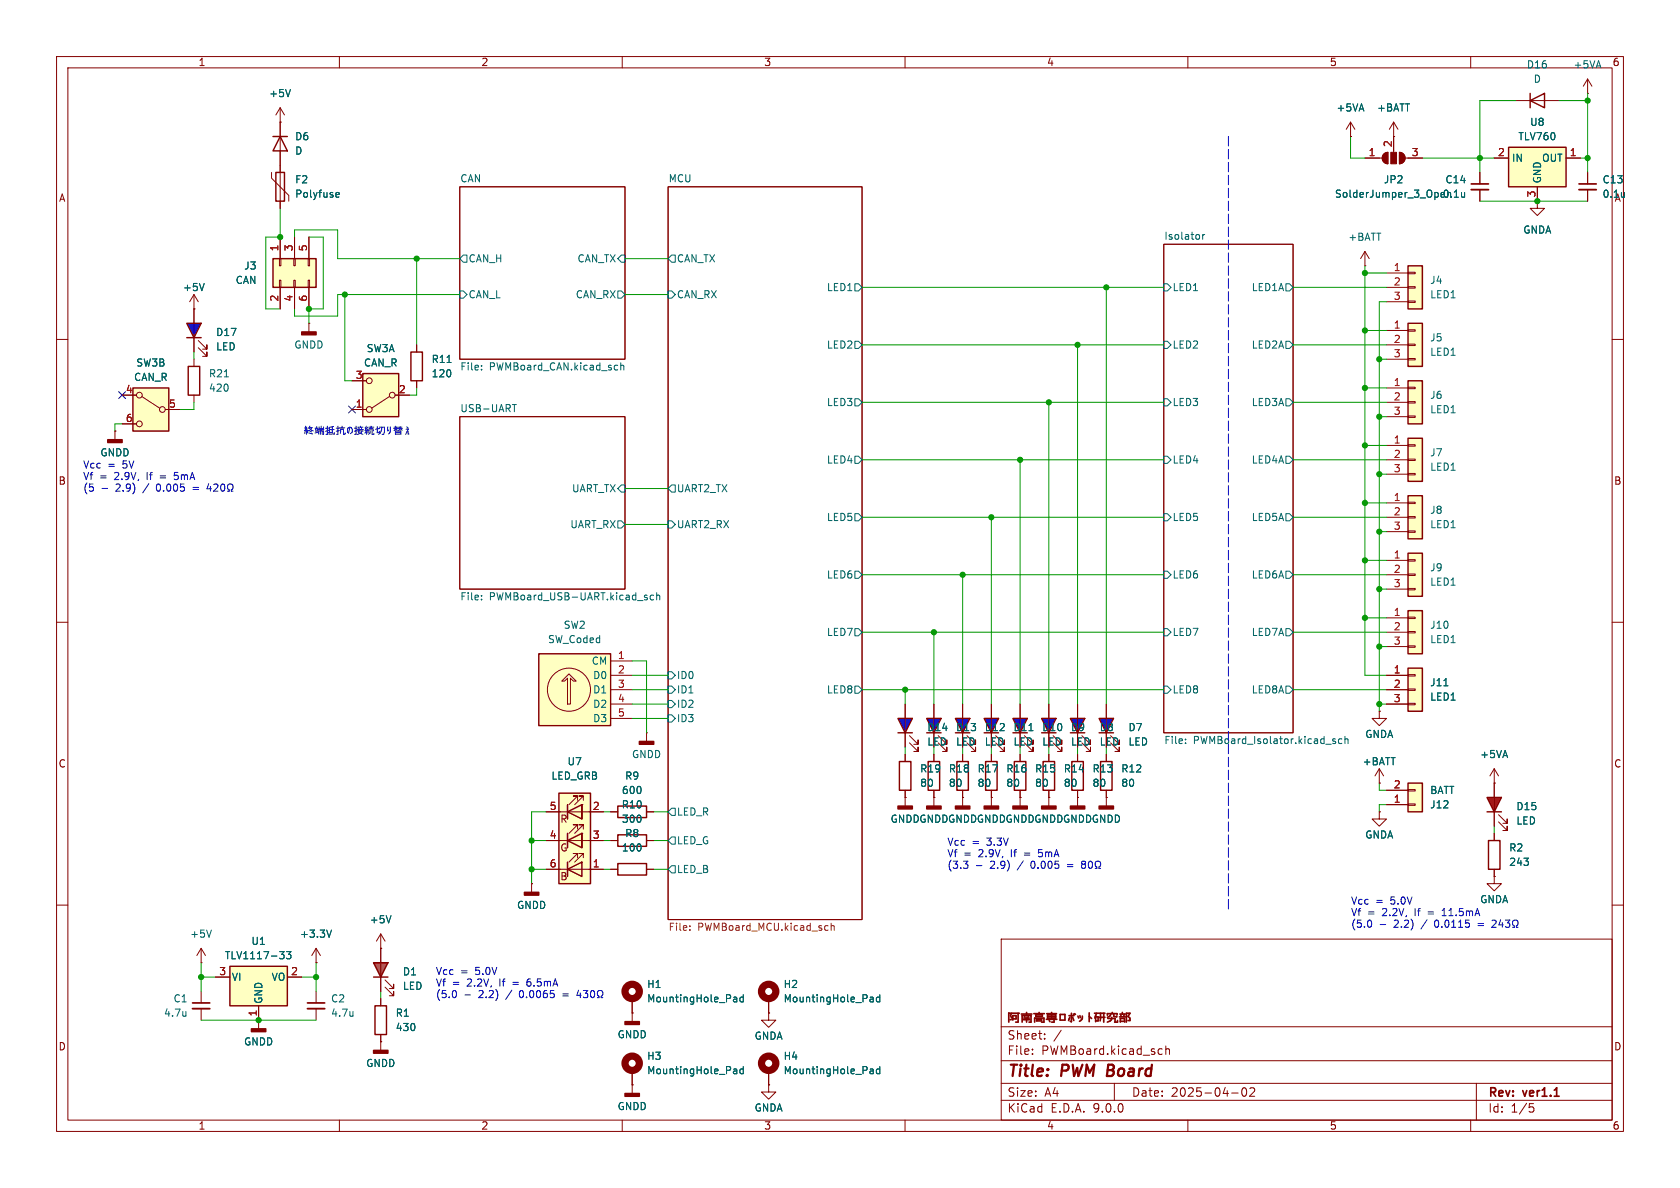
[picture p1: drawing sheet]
<svg xmlns="http://www.w3.org/2000/svg" width="297mm" height="210mm" viewBox="0 0 297 210" stroke-linecap="round" stroke-linejoin="round" font-family="sans-serif">
<g fill="none" stroke="#840000" stroke-width=".18">
<path d="M10 10h277v190h-277zM12 12h273v186h-273zM60 10v2M110 10v2M160 10v2M210 10v2M260 10v2M268 17.8h7.6M280.7 16.5h.1M280.7 14l-.8 1.2M280.7 14l.7 1.2M280.7 14v2.5"/>
<path d="M81.3 33h29.2v30.5h-29.2zM118.1 33h34.3v129.6h-34.3zM205.7 43.2h22.9v86.3h-22.9zM241.3 47h.1M241.3 44.5l-.8 1.2M241.3 44.5l.8 1.2M241.3 44.5v2.5M10 60h2M81.3 73.7h29.2v30.4h-29.2zM285 60h2M10 110h2M285 110h2"/>
<path d="M264.2 154.9v1.3h1.2l-1.2 1.3-1.3-1.3h1.3M264.2 154.9h.1M10 160h2M55.9 175.3v2M55.9 178.3v2M67.3 176.5v1.3M111.8 179.1h.1M111.8 176.5v4.1M135.9 176.5v2.6M177 166h108v32h-108zM285 160h2M60 198v2"/>
<path d="M67.3 184.2h.1M67.3 182.9v2.8M110 198v2M111.8 189.2v2.6M160 198v2M177 194.5h108M177 191.5h108M177 187.5h108M177 181.5h108M182.5 186.3v.1M182.5 185.5v.1M184.7 183.6v.1"/>
<path d="M184.7 182.8v.1M187.6 182.1l-1.3 2M197 191.5v3M205 185.4l.5 .1M205.5 186.3l-.5 .1M206.1 185.5l.2-.1 .4 .1v.9M206.1 184.9v1.5M210 198v2M217.7 193.2h1.2M219.7 192.4l.2-.1a.81 .81 0 0 1 .6 .6 .81 .81 0 0 1-.3 .8l-.2 .1a.81 .81 0 0 1-.3-1.4zM221 192.4l.5-.1 .2 .1 .1 .3-.9 1.1h.9M260 198v2"/>
<path d="M261 191.5v6.5M270.4 195.1h.7M270.5 195.7h.4l.3 .3-.2 .5-.5 .1"/>
</g>
<g fill="none" stroke="#840000" stroke-width=".3">
<path d="M54.4 177.3h3M178.3 179v1.7M178.3 179.1h.5l-.2 .4M178.7 179.6l.1 .4M179 179.1h1.2M180 179.1v1.6h-.4M180.6 179.3h1.8M181 180h1M181.1 179.7l.1 .1M181.5 179v.5M181.5 180v.7M181.8 179.7l-.1 .3"/>
<path d="M182.8 179.2h1.8M183.1 179.4h1.2v.3h-1.2zM183.7 179v.2M185.1 179.2h1.7M185.2 179.4h1.4v.6h-1.4zM185.2 179.7h1.4M185.9 179v1M186.3 180v.7h-.4M187.4 179.3h.9v1h-.9zM189 179.5h.8M189.1 179.8l-.2 .6M189.4 179.1v1.5l-.2-.1"/>
<path d="M189.6 179.8l.2 .6M189.8 179.3l.1 .1M190 179.2l.1 .1M190.6 179.6l.1 .4M190.9 179.5l.1 .4M191.3 179.6a.77 .77 0 0 1-.5 .9M192.6 179.7l.4 .3M192.6 179v1.6M193.5 179.1h.7M193.6 179.8h.5v.7h-.4M193.7 179.5v1.1M193.8 179.1l-.2 .9"/>
<path d="M194.3 179.8h1M194.3 179.1h1M194.6 179.1l-.1 1.4M195.1 179.1v1.6M196.4 179.2l-.3 .5-.3 .1M196.6 179.8l-.1 .5-.7 .4M196.6 179v.2M196.9 179.2v.5l.5 .1v-.2M197.5 179.4v-.2h-1.7v.3M197.9 179.8h1.1M198 179.3h.9M198.1 179.4l.1 .2"/>
<path d="M198.4 179v.3M198.8 179.3l-.2 .4M178.6 180.3h.2M179.1 180.1h.5v-.6h-.5v.8M180.7 180.7v-1.2h1.6v1.2h-.4M180.9 180.3h1.2M182.9 180.7v-.7h1.7v.7h-.5M183.3 180.2h.8v.3h-.8zM185 180.2h1.8M185.5 180.4l.1 .2M195.8 180h1.3v.7M197.6 180.4v.3h-.5"/>
<path d="M198.1 180.7v-.7h.7v.7M198.1 180.5h.7M199.4 180.4h.4l-.1-.5-.3-.2 .4-.6h-.7v1.6"/>
</g>
<g fill="none" stroke="#006464" stroke-width=".18">
<path d="M81.3 45.7l.6-.6h.6v1.3h-.6zM81.3 51.4h.6l.6 .7-.6 .6h-.6zM109.2 51.4h.7l.6 .7-.6 .6h-.7zM109.2 45.7l.7-.6h.6v1.3h-.6zM118.1 51.4h.6l.7 .7-.7 .6h-.6zM118.7 45.1h.7v1.3h-.7l-.6-.7zM151.1 50.2h.7l.6 .6-.6 .6h-.7zM205.7 50.2h.7l.6 .6-.6 .6h-.7zM212.6 41.5v.8M213 41.5l-.4 .2M227.3 50.2h.7l.6 .6-.6 .6h-.7zM85.1 65.3v.1"/>
<path d="M85.1 64.6v.1M90.6 71.5h.7M90.9 71.5v1.3M109.1 64.6h.1M109.2 65.3l-.1 .1M109.7 64.1v1.3M109.7 64.7l.2-.1h.3l.1 .8M151.1 60.3h.7l.6 .7-.6 .6h-.7zM151.1 70.5h.7l.6 .6-.6 .7h-.7zM205.7 60.3h.7l.6 .7-.6 .6h-.7zM205.7 70.5h.7l.6 .6-.6 .7h-.7zM227.3 60.3h.7l.6 .7-.6 .6h-.7z"/>
<path d="M227.3 70.5h.7l.6 .6-.6 .7h-.7zM109.2 92.1h.7l.6 .6-.6 .6h-.7zM109.2 86.4l.7-.7h.6v1.3h-.6zM118.1 92.1h.6l.7 .6-.7 .6h-.6zM118.7 85.7h.7v1.3h-.7l-.6-.6zM151.1 80.6h.7l.6 .7-.6 .6h-.7zM151.1 90.8h.7l.6 .6-.6 .7h-.7zM205.7 80.6h.7l.6 .7-.6 .6h-.7zM205.7 90.8h.7l.6 .6-.6 .7h-.7zM227.3 80.6h.7l.6 .7-.6 .6h-.7zM227.3 90.8h.7l.6 .6-.6 .7h-.7zM85.1 105.3v.1"/>
<path d="M85.1 105.9v.1M114.4 105.7v.3M115.5 105.3l-.3-.1-.3 .2 .2 .6h.4M116.1 105.3l.2-.1 .3 .1v.7M116.1 104.8v1.2M118.1 118.7h.6l.7 .7-.7 .6h-.6zM151.1 101h.7l.6 .6-.6 .6h-.7zM151.1 111.1h.7l.6 .7-.6 .6h-.7zM205.7 101h.7l.6 .6-.6 .6h-.7zM205.7 111.1h.7l.6 .7-.6 .6h-.7zM227.3 101h.7l.6 .6-.6 .6h-.7zM227.3 111.1h.7l.6 .7-.6 .6h-.7z"/>
<path d="M118.1 121.3h.6l.7 .6-.7 .7h-.6zM118.1 123.8h.6l.7 .7-.7 .6h-.6zM118.1 126.4h.6l.7 .6-.7 .6h-.6zM151.1 121.3h.7l.6 .6-.6 .7h-.7zM205.7 121.3h.7l.6 .6-.6 .7h-.7zM209.6 131.3v.1M209.6 130.7v.1M227.3 121.3h.7l.6 .6-.6 .7h-.7zM235.6 130.8l.5 .4-.1 .2h-.4M236.1 130.7l-.3-.1-.2 .2M237.2 130.7l-.3-.1-.3 .2 .1 .6h.5M237.8 130.7l.2-.1 .3 .1v.7"/>
<path d="M237.8 130.2v1.2M118.7 153h.7v1.3h-.7l-.6-.6zM118.7 148h.7v1.2h-.7l-.6-.6zM118.7 142.9h.7v1.2h-.7l-.6-.6zM62.4 178.8v.9M62.4 179.5l-.1 .1M129.8 176.3h.4l.1 .8M130.3 177l-.5 .1M130.3 176.6h-.5M131.4 175.8v1.3M131.4 176.3h-.4l-.2 .2 .1 .5h.5M154 176.3h.3l.1 .8"/>
<path d="M154.4 177l-.4 .1M154.4 176.6h-.4M155.5 176.3h-.3l-.3 .2 .2 .5h.4M155.5 175.8v1.3M129.8 189h.4l.1 .8M130.3 189.7l-.5 .1M130.3 189.3h-.5M131.4 189h-.4l-.2 .2 .1 .5h.5M131.4 188.5v1.3"/>
</g>
<path d="M122 164.3v.2M122 163.7v.1M146 163.6l.4 .1M146.4 164.4l-.4 .1M146.9 163.7l.2-.1 .3 .1 .1 .8M146.9 163.2v1.3" fill="none" stroke="#725600" stroke-width=".18"/>
<g fill="none" stroke="#840000" stroke-width="1.3">
<circle cx="111.8" cy="175.3" r="1.27"/>
<circle cx="135.9" cy="175.3" r="1.27"/>
<circle cx="111.8" cy="188" r="1.27"/>
</g>
<path d="M270.5 17.8l2.5-1.3v2.6zM270.5 16.5v2.6M66.3 177.8h2v5.1h-2z" fill="none" stroke="#840000" stroke-width=".25"/>
<g fill="#840000" stroke="#840000" stroke-width=".25">
<path d="M110.5 180.6h2.5v.5h-2.5z"/>
<path d="M66 185.7h2.6v.5h-2.6z"/>
</g>
<path d="M54.4 178.3h3" fill="none" stroke="#840000" stroke-width=".33"/>
<path d="M40.6 170.8h10.2v7h-10.2z" fill="#ffffc2"/>
<path d="M40.6 170.8h10.2v7h-10.2z" fill="none" stroke="#840000" stroke-width=".25"/>
<path d="M38.1 172.7h2.5M45.7 177.8v4.1M50.8 172.7h2.5M45.7 180.3h.1" fill="none" stroke="#840000" stroke-width=".18"/>
<path d="M49.4 168.2h.8l-.4 .5 .4 .1v.4l-.2 .3h-.4M50.6 168.2h.8l-.4 .5 .4 .1v.6l-.2 .1-.6-.1" fill="none" stroke="#006464" stroke-width=".18"/>
<path d="M44.4 181.9h2.6v.5h-2.6z" fill="#840000" stroke="#840000" stroke-width=".25"/>
<path d="M98.8 140.2h5.6v16h-5.6z" fill="#ffffc2"/>
<path d="M98.8 140.2h5.6v16h-5.6zM100.3 143.5l2.6-1.3v2.6zM100.3 148.6l2.6-1.3v2.6zM100.3 153.7l2.6-1.3v2.5zM100.3 142.2v2.6M100.3 147.3v2.6M100.3 152.4v2.5M109.2 147.6h5.1v2h-5.1z" fill="none" stroke="#840000" stroke-width=".25"/>
<g fill="none" stroke="#840000" stroke-width=".18">
<path d="M238.8 24.1h.1M238.8 21.6l-.8 1.3M238.8 21.6l.7 1.3M238.8 21.6v2.5M241.3 27.9h3M244.6 27.2l.8-.3v2.1a1.02 1.02 0 0 1-1-.7 1.02 1.02 0 0 1 .2-1.1zM246.4 24.1h.1M246.4 21.6l-.8 1.3M246.4 21.6l.7 1.3M246.4 21.6v5.3M247.4 26.9a1.02 1.02 0 0 1 1 1 1.02 1.02 0 0 1-1 1.1zM248.4 27.9h3.1"/>
<path d="M261.6 30.5v2M261.6 33.5v2.1M96.5 143.5h10.2M96.5 148.6h10.2M96.5 153.7h10.2M100.3 142.2v2.6M100.3 147.3v2.6M102.1 141.5v-.8h-.8h.8l-1.5 1.5M102.1 146.6v-.8h-.8h.8l-1.5 1.5M102.1 151.6v-.7h-.8h.8l-1.5 1.5M102.9 142.2h.1M102.9 142.2v2.6z"/>
<path d="M102.9 147.3h.1M102.9 147.3v2.6zM103.1 141.5v-.8h-.7h.7l-1.5 1.5M103.1 146.6v-.8h-.7h.7l-1.5 1.5M103.1 151.6v-.7h-.7h.7l-1.5 1.5M107.9 148.6h1.3M114.3 148.6h1.3"/>
</g>
<path d="M260.1 32.5h3" fill="none" stroke="#840000" stroke-width=".3"/>
<path d="M260.1 33.5h3" fill="none" stroke="#840000" stroke-width=".33"/>
<path d="M258.9 34v.9M258.9 34.7v.1" fill="none" stroke="#006464" stroke-width=".18"/>
<g fill="#840000" stroke="#840000" stroke-width=".18">
<path d="M244.6 27.2l.8-.3v2.1a1.02 1.02 0 0 1-1-.7 1.02 1.02 0 0 1 .2-1.1z"/>
<path d="M245.9 26.9h1v2.1h-1z"/>
<path d="M247.4 26.9a1.02 1.02 0 0 1 1 1 1.02 1.02 0 0 1-1 1.1z"/>
</g>
<path d="M248.9 67.3h2.6v7.6h-2.6z" fill="#ffffc2"/>
<path d="M248.9 67.3h2.6v7.6h-2.6z" fill="none" stroke="#840000" stroke-width=".25"/>
<path d="M271.8 35.6v1.2h1.2l-1.2 1.3-1.3-1.3h1.3M271.8 35.6h.1M245.1 68.6h3.8M245.1 71.1h3.8M245.1 73.7h3.8M248.9 68.5h1.3v.2h-1.3zM248.9 71h1.3v.2h-1.3zM248.9 73.5h1.3v.3h-1.3z" fill="none" stroke="#840000" stroke-width=".18"/>
<path d="M248.9 47h2.6v7.6h-2.6z" fill="#ffffc2"/>
<path d="M248.9 47h2.6v7.6h-2.6z" fill="none" stroke="#840000" stroke-width=".25"/>
<path d="M245.1 48.3h3.8M245.1 50.8h3.8M245.1 53.3h3.8M248.9 48.1h1.3v.3h-1.3zM248.9 50.7h1.3v.2h-1.3zM248.9 53.2h1.3v.3h-1.3z" fill="none" stroke="#840000" stroke-width=".18"/>
<path d="M248.9 57.2h2.6v7.6h-2.6z" fill="#ffffc2"/>
<path d="M248.9 57.2h2.6v7.6h-2.6z" fill="none" stroke="#840000" stroke-width=".25"/>
<path d="M245.1 58.4h3.8M248.9 58.3h1.3v.2h-1.3zM245.1 61h3.8M245.1 63.5h3.8M248.9 60.8h1.3v.3h-1.3zM248.9 63.4h1.3v.2h-1.3z" fill="none" stroke="#840000" stroke-width=".18"/>
<path d="M248.9 77.5h2.6v7.6h-2.6z" fill="#ffffc2"/>
<path d="M248.9 77.5h2.6v7.6h-2.6z" fill="none" stroke="#840000" stroke-width=".25"/>
<path d="M245.1 78.7h3.8M248.9 78.6h1.3v.3h-1.3zM245.1 81.3h3.8M245.1 83.8h3.8M248.9 81.2h1.3v.2h-1.3zM248.9 83.7h1.3v.2h-1.3z" fill="none" stroke="#840000" stroke-width=".18"/>
<path d="M266.7 26h10.2v7h-10.2z" fill="#ffffc2"/>
<path d="M266.7 26h10.2v7h-10.2zM109.2 142.5h5.1v2h-5.1zM109.2 152.7h5.1v2h-5.1z" fill="none" stroke="#840000" stroke-width=".25"/>
<path d="M264.2 27.9h2.5M271.8 33v2.6M276.9 27.9h2.5M280.7 30.5v2M280.7 33.5v2.1M114.3 129.5h.1M114.3 129.5v1.6M107.9 143.5h1.3M107.9 153.7h1.3M114.3 143.5h1.3M114.3 153.7h1.3" fill="none" stroke="#840000" stroke-width=".18"/>
<path d="M279.1 32.5h3.1" fill="none" stroke="#840000" stroke-width=".3"/>
<path d="M279.1 33.5h3.1" fill="none" stroke="#840000" stroke-width=".33"/>
<path d="M287.2 34v.9M287.2 34.8h-.1" fill="none" stroke="#006464" stroke-width=".18"/>
<path d="M113 131.1h2.6v.5h-2.6z" fill="#840000" stroke="#840000" stroke-width=".25"/>
<path d="M95.2 115.6h12.7v12.7h-12.7z" fill="#ffffc2"/>
<path d="M95.2 115.6h12.7v12.7h-12.7zM263.1 148.6h2.1v5.1h-2.1z" fill="none" stroke="#840000" stroke-width=".25"/>
<g fill="none" stroke="#840000" stroke-width=".18">
<path d="M107.9 116.8h3.9M107.9 119.4h3.9M99.3 120.4l1.3-1.3 1.3 1.3h-.6l-.5-.5v4.6h-.5v-4.6l-.5 .5zM107.9 121.9h3.9M107.9 124.5h3.9M107.9 127h3.9M264.2 147.3v1.3M264.2 153.7v1.2"/>
<circle cx="100.6" cy="121.9" r="3.8"/>
</g>
<path d="M262.9 141h2.5l-1.2 2.5z" fill="#f00"/>
<path d="M264.2 138.4v7.7M243.8 143.5v1.3h1.3l-1.3 1.3-1.2-1.3h1.2M243.8 143.5h.1M264.9 145.3l1.5 1.5v-.7v.7h-.7M264.9 144l1.5 1.5v-.7v.7h-.7" fill="none" stroke="#840000" stroke-width=".18"/>
<path d="M262.9 141h2.5l-1.2 2.5zM262.9 143.5h2.5" fill="none" stroke="#840000" stroke-width=".25"/>
<path d="M64.1 66h6.4v7.7h-6.4z" fill="#ffffc2"/>
<g fill="none" stroke="#840000" stroke-width=".18">
<path d="M62.2 72.4h2.6M62.2 67.3h2.6M68.8 70.1l-3.1 2M69.8 69.9h2.6M73.7 61v1.2M73.7 67.3v1.3M175.3 141h.1M175.3 141v1.5M180.3 141h.1M180.3 141v1.5M185.4 141h.1M185.4 141v1.5"/>
<path d="M190.5 141h.1M190.5 141v1.5"/>
<circle cx="65.3" cy="67.3" r=".51"/>
<circle cx="65.3" cy="72.4" r=".51"/>
<circle cx="69.3" cy="69.9" r=".51"/>
</g>
<path d="M64.1 66h6.4v7.7h-6.4zM72.6 62.2h2.1v5.1h-2.1z" fill="none" stroke="#840000" stroke-width=".25"/>
<path d="M79 64.1h.8" fill="none" stroke="#006464" stroke-width=".18"/>
<g fill="#840000" stroke="#840000" stroke-width=".25">
<path d="M179.1 142.5h2.5v.5h-2.5z"/>
<path d="M174 142.5h2.5v.5h-2.5z"/>
<path d="M184.1 142.5h2.6v.5h-2.6z"/>
<path d="M189.2 142.5h2.6v.5h-2.6z"/>
</g>
<path d="M48.3 45.7h7.6v5.1h-7.6z" fill="#ffffc2"/>
<path d="M48.3 24.1h2.5M48.8 30.5h1.5v5.1h-1.5zM49.5 24.1l1.3 2.6h-2.5zM48.3 45.7h7.6v5.1h-7.6z" fill="none" stroke="#840000" stroke-width=".25"/>
<g fill="none" stroke="#840000" stroke-width=".18">
<path d="M49.5 19.1v17.7M49.5 19.1l-.7 1.2M49.5 19.1l.8 1.2M48 30.5v1l3.1 3v1.1M49.5 21.6h.1M34.3 54.6h.1M34.3 52.1l-.8 1.2M34.3 52.1l.8 1.2M34.3 52.1v2.5M49.4 45.7h.3v1.3h-.3zM49.4 49.5h.3v1.3h-.3zM49.5 41.9v3.8"/>
<path d="M49.5 50.8v3.8M51.9 45.7h.3v1.3h-.3zM51.9 49.5h.3v1.3h-.3zM52.1 41.9v3.8M52.1 50.8v3.8M54.5 45.7h.2v1.3h-.2zM54.5 49.5h.2v1.3h-.2zM54.6 57.2h.1M54.6 41.9v3.8M54.6 50.8v3.8M54.6 57.2v1.5"/>
</g>
<path d="M53.3 58.7h2.6v.5h-2.6z" fill="#840000" stroke="#840000" stroke-width=".25"/>
<path d="M51.3 15.8l-.4 1.3M59.4 34.7l.2 .2 .3-.1M59.4 34.2l.2-.2h.2l.2 .2v.1l-.6 .1M36.1 50.1l-.4 1.3" fill="none" stroke="#006464" stroke-width=".18"/>
<path d="M33 57.2h2.6l-1.3 2.5z" fill="#00f"/>
<path d="M34.3 54.6v7.6M35.1 61.5l1.5 1.5v-.8v.8h-.8M35.1 60.2l1.5 1.5v-.7v.7h-.8" fill="none" stroke="#840000" stroke-width=".18"/>
<path d="M33 57.2h2.6l-1.3 2.5zM33 59.7h2.6" fill="none" stroke="#840000" stroke-width=".25"/>
<path d="M248.9 118.1h2.6v7.6h-2.6z" fill="#ffffc2"/>
<path d="M248.9 118.1h2.6v7.6h-2.6z" fill="none" stroke="#840000" stroke-width=".25"/>
<path d="M245.1 119.4h3.8M248.9 119.3h1.3v.2h-1.3zM245.1 121.9h3.8M245.1 124.5h3.8M248.9 121.8h1.3v.2h-1.3zM248.9 124.3h1.3v.3h-1.3z" fill="none" stroke="#840000" stroke-width=".18"/>
<path d="M255.3 121.2h.7" fill="none" stroke="#006464" stroke-width=".18"/>
<path d="M248.9 108h2.6v7.6h-2.6z" fill="#ffffc2"/>
<path d="M33.3 64.8h2v5.1h-2zM248.9 108h2.6v7.6h-2.6z" fill="none" stroke="#840000" stroke-width=".25"/>
<path d="M34.3 63.5v1.3M34.3 69.9v1.2M245.1 109.2h3.8M245.1 111.8h3.8M245.1 114.3h3.8M248.9 109.1h1.3v.2h-1.3zM248.9 111.6h1.3v.3h-1.3zM248.9 114.2h1.3v.2h-1.3z" fill="none" stroke="#840000" stroke-width=".18"/>
<path d="M39.7 66.6h.7" fill="none" stroke="#006464" stroke-width=".18"/>
<path d="M23.5 68.6h6.3v7.6h-6.3z" fill="#ffffc2"/>
<g fill="none" stroke="#840000" stroke-width=".18">
<path d="M20.3 76.2h.1M20.3 76.2v1.5M21.6 69.9h2.5M21.6 74.9h2.5M25.1 70.1l3.1 2M29.2 72.4h2.5"/>
<circle cx="24.6" cy="69.9" r=".51"/>
<circle cx="24.6" cy="74.9" r=".51"/>
<circle cx="28.7" cy="72.4" r=".51"/>
</g>
<path d="M23.5 68.6h6.3v7.6h-6.3z" fill="none" stroke="#840000" stroke-width=".25"/>
<path d="M19 77.7h2.6v.5h-2.6z" fill="#840000" stroke="#840000" stroke-width=".25"/>
<path d="M179.1 127h2.5l-1.3 2.5z" fill="#00f"/>
<path d="M180.3 124.5v7.6M181.1 131.3l1.5 1.5v-.7v.7h-.7M181.1 130l1.5 1.6v-.8v.8h-.7" fill="none" stroke="#840000" stroke-width=".18"/>
<path d="M179.1 127h2.5l-1.3 2.5z" fill="none" stroke="#840000" stroke-width=".25"/>
<path d="M184.1 127h2.6l-1.3 2.5z" fill="#00f"/>
<path d="M185.4 124.5v7.6M186.2 131.3l1.5 1.5v-.7v.7h-.8M186.2 130l1.5 1.6v-.8v.8h-.8M243.8 138.4h.1M243.8 135.9l-.7 1.3M243.8 135.9l.8 1.3M243.8 135.9v2.5" fill="none" stroke="#840000" stroke-width=".18"/>
<path d="M184.1 127h2.6l-1.3 2.5z" fill="none" stroke="#840000" stroke-width=".25"/>
<path d="M174 127h2.5l-1.2 2.5z" fill="#00f"/>
<path d="M175.3 124.5v7.6M176 131.3l1.5 1.5v-.7v.7h-.7M176 130l1.5 1.6v-.8v.8h-.7M243.8 125.7v1.3h1.3l-1.3 1.3-1.2-1.3h1.2M243.8 125.7h.1" fill="none" stroke="#840000" stroke-width=".18"/>
<path d="M174 127h2.5l-1.2 2.5z" fill="none" stroke="#840000" stroke-width=".25"/>
<path d="M181.9 129.2h.7" fill="none" stroke="#006464" stroke-width=".18"/>
<path d="M168.9 127h2.5l-1.2 2.5z" fill="#00f"/>
<path d="M170.2 124.5v7.6M170.9 131.3l1.6 1.5v-.7v.7h-.8M170.9 130l1.6 1.6v-.8v.8h-.8M170.2 141h.1M170.2 141v1.5" fill="none" stroke="#840000" stroke-width=".18"/>
<path d="M168.9 127h2.5l-1.2 2.5z" fill="none" stroke="#840000" stroke-width=".25"/>
<path d="M168.9 142.5h2.5v.5h-2.5z" fill="#840000" stroke="#840000" stroke-width=".25"/>
<path d="M248.9 97.8h2.6v7.6h-2.6z" fill="#ffffc2"/>
<path d="M248.9 97.8h2.6v7.6h-2.6z" fill="none" stroke="#840000" stroke-width=".25"/>
<path d="M245.1 99.1h3.8M248.9 98.9h1.3v.3h-1.3zM245.1 101.6h3.8M245.1 104.1h3.8M248.9 101.5h1.3v.2h-1.3zM248.9 104h1.3v.3h-1.3z" fill="none" stroke="#840000" stroke-width=".18"/>
<path d="M248.9 87.6h2.6v7.7h-2.6z" fill="#ffffc2"/>
<path d="M248.9 87.6h2.6v7.7h-2.6zM159 134.6h2v5.1h-2zM164.1 134.6h2v5.1h-2z" fill="none" stroke="#840000" stroke-width=".25"/>
<g fill="none" stroke="#840000" stroke-width=".18">
<path d="M245.1 88.9h3.8M245.1 91.4h3.8M245.1 94h3.8M248.9 88.8h1.3v.2h-1.3zM248.9 91.3h1.3v.3h-1.3zM248.9 93.9h1.3v.2h-1.3zM160 133.4v1.2M160 139.7v1.3M165.1 133.4v1.2M165.1 139.7v2.8M264.2 138.4h.1M264.2 135.9l-.8 1.3"/>
<path d="M264.2 135.9l.7 1.3M264.2 135.9v2.5M165.1 141h.1"/>
</g>
<path d="M163.8 142.5h2.6v.5h-2.6z" fill="#840000" stroke="#840000" stroke-width=".25"/>
<path d="M248.9 138.4h2.6v5.1h-2.6z" fill="#ffffc2"/>
<path d="M248.9 138.4h2.6v5.1h-2.6z" fill="none" stroke="#840000" stroke-width=".25"/>
<path d="M245.1 139.7h3.8M248.9 139.6h1.3v.2h-1.3zM160 141h.1M160 141v1.5M245.1 142.2h3.8M248.9 142.1h1.3v.3h-1.3z" fill="none" stroke="#840000" stroke-width=".18"/>
<path d="M158.7 142.5h2.6v.5h-2.6z" fill="#840000" stroke="#840000" stroke-width=".25"/>
<path d="M163.8 127h2.6l-1.3 2.5z" fill="#00f"/>
<path d="M165.1 124.5v7.6M165.9 131.3l1.5 1.5v-.7v.7h-.8M165.9 130l1.5 1.6v-.8v.8h-.8" fill="none" stroke="#840000" stroke-width=".18"/>
<path d="M163.8 127h2.6l-1.3 2.5z" fill="none" stroke="#840000" stroke-width=".25"/>
<path d="M158.7 127h2.6l-1.3 2.5z" fill="#00f"/>
<g fill="none" stroke="#840000" stroke-width=".18">
<path d="M160 124.5v7.6M160.8 131.3l1.5 1.5v-.7v.7h-.8M160.8 130l1.5 1.6v-.8v.8h-.8M170.2 133.4v1.2M170.2 139.7v1.3M175.3 133.4v1.2M175.3 139.7v1.3M180.3 133.4v1.2M180.3 139.7v1.3M185.4 133.4v1.2M185.4 139.7v1.3M94 156.2h.1"/>
<path d="M94 156.2v1.5M35.6 170.2h.1M35.6 167.6v2.6M35.6 175.3v2M35.6 178.3v2M35.6 167.6l-.8 1.3M35.6 167.6l.7 1.3"/>
</g>
<path d="M158.7 127h2.6l-1.3 2.5zM158.7 129.5h2.6M169.2 134.6h2v5.1h-2zM174.2 134.6h2.1v5.1h-2.1zM179.3 134.6h2.1v5.1h-2.1zM184.4 134.6h2v5.1h-2z" fill="none" stroke="#840000" stroke-width=".25"/>
<path d="M92.7 157.7h2.5v.5h-2.5z" fill="#840000" stroke="#840000" stroke-width=".25"/>
<path d="M34 177.3h3.1" fill="none" stroke="#840000" stroke-width=".3"/>
<path d="M34 178.3h3.1" fill="none" stroke="#840000" stroke-width=".33"/>
<path d="M32.9 178.8v.8M32.9 179.5l-.1 .1M37.4 164.4l-.4 1.3" fill="none" stroke="#006464" stroke-width=".18"/>
<path d="M66 170.2h2.6l-1.3 2.5z" fill="#ee7800"/>
<g fill="none" stroke="#840000" stroke-width=".18">
<path d="M55.9 170.2h.1M55.9 167.6l-.8 1.3M55.9 167.6l.7 1.3M55.9 167.6v2.6M67.3 167.6h.1M67.3 165.1v10.2M67.3 165.1l-.8 1.3M67.3 165.1l.8 1.3M68.1 174.5l1.5 1.5v-.7v.7h-.8M68.1 173.2l1.5 1.6v-.8v.8h-.8M135.9 179.1v1.2h1.3l-1.3 1.3-1.3-1.3h1.3M135.9 179.1h.1"/>
<path d="M135.9 189.2v2.6"/>
</g>
<path d="M66 170.2h2.6l-1.3 2.5zM66 172.7h2.6" fill="none" stroke="#840000" stroke-width=".25"/>
<path d="M58.6 164.4l-.4 1.3M69.1 161.9l-.4 1.2M154 189h.3l.1 .8M154.4 189.7l-.4 .1M154.4 189.3h-.4M155.5 189h-.3l-.3 .2 .2 .5h.4M155.5 188.5v1.3" fill="none" stroke="#006464" stroke-width=".18"/>
<circle cx="135.9" cy="188" r="1.27" fill="none" stroke="#840000" stroke-width="1.3"/>
<path d="M189.2 127h2.6l-1.3 2.5z" fill="#00f"/>
<path d="M190.5 124.5v7.6M191.3 131.3l1.5 1.5v-.7v.7h-.8M191.3 130l1.5 1.6v-.8v.8h-.8" fill="none" stroke="#840000" stroke-width=".18"/>
<path d="M189.2 127h2.6l-1.3 2.5z" fill="none" stroke="#840000" stroke-width=".25"/>
<path d="M194.3 127h2.5l-1.2 2.5z" fill="#00f"/>
<g fill="none" stroke="#840000" stroke-width=".18">
<path d="M49.5 21.6h.1M49.5 21.6v2.5M49.5 26.7v3.8M49.5 35.6v1.2M238.8 24.1h.1M241.3 27.9h2.5M246.4 24.1h.1M246.4 24.1v2.6M248.9 27.9h2.6M261.6 30.5v2M261.6 33.5v2.1M264.2 27.9h2.5"/>
<path d="M271.8 35.6h.1M271.8 33v2.6M276.9 27.9h2.5M280.7 30.5v2M280.7 33.5v2.1M34.3 54.6h.1M34.3 54.6v2.6M34.3 59.7v2.5M49.5 41.9v3.8M49.5 50.8v3.8M52.1 41.9v3.8M52.1 50.8v3.8"/>
<path d="M54.6 41.9v3.8M54.6 50.8v3.8M20.3 76.2h.1M21.6 69.9h2.5M21.6 74.9h2.5M29.2 72.4h2.5M62.2 72.4h2.6M62.2 67.3h2.6M69.8 69.9h2.6M73.7 61v1.2M73.7 67.3v1.3M245.1 119.4h3.8"/>
<path d="M160 124.5v2.5M160 129.5v2.6M160 133.4v1.2M160 139.7v1.3M165.1 124.5v2.5M165.1 129.5v2.6M165.1 133.4v1.2M165.1 139.7v1.3M170.2 124.5v2.5M170.2 129.5v2.6M170.2 133.4v1.2M170.2 139.7v1.3"/>
<path d="M175.3 124.5v2.5M175.3 129.5v2.6M175.3 133.4v1.2M175.3 139.7v1.3M180.3 124.5v2.5M180.3 129.5v2.6M180.3 133.4v1.2M180.3 139.7v1.3M185.4 124.5v2.5M185.4 129.5v2.6M185.4 133.4v1.2M185.4 139.7v1.3"/>
<path d="M190.5 124.5v2.5M190.5 129.5v2.6M190.5 133.4v1.2M190.5 139.7v1.3M195.6 124.5v7.6M195.6 133.4v1.2M195.6 139.7v2.8M196.3 131.3l1.6 1.5v-.7v.7h-.8M196.3 130l1.6 1.6v-.8v.8h-.8M243.8 138.4h.1M243.8 125.7h.1M245.1 121.9h3.8"/>
<path d="M245.1 124.5h3.8M245.1 139.7h3.8M264.2 138.4h.1M264.2 138.4v2.6M94 156.2h.1M96.5 143.5h2.6M96.5 148.6h2.6M96.5 153.7h2.6M104.1 143.5h2.6M104.1 148.6h2.6M104.1 153.7h2.6M107.9 143.5h1.3"/>
<path d="M107.9 148.6h1.3M107.9 153.7h1.3M114.3 143.5h1.3M114.3 148.6h1.3M114.3 153.7h1.3M160 141h.1M165.1 141h.1M170.2 141h.1M175.3 141h.1M180.3 141h.1M185.4 141h.1M190.5 141h.1"/>
<path d="M195.6 141h.1M243.8 143.5h.1M245.1 142.2h3.8M264.2 154.9h.1M264.2 143.5v2.6M264.2 147.3v1.3M264.2 153.7v1.2M38.1 172.7h2.5M45.7 177.8v2.5M50.8 172.7h2.5M55.9 170.2h.1M67.3 167.6h.1"/>
<path d="M67.3 167.6v2.6M67.3 172.7v2.6M67.3 176.5v1.3M111.8 179.1h.1M111.8 176.5v2.6M135.9 179.1h.1M135.9 176.5v2.6M45.7 180.3h.1M67.3 184.2h.1M67.3 182.9v1.3M111.8 191.8h.1M111.8 189.2v4.1"/>
<path d="M135.9 191.8v1.2h1.3l-1.3 1.3-1.3-1.3h1.3M135.9 191.8h.1M135.9 189.2v2.6"/>
</g>
<path d="M189.5 134.6h2v5.1h-2zM194.3 127h2.5l-1.2 2.5zM194.6 134.6h2v5.1h-2z" fill="none" stroke="#840000" stroke-width=".25"/>
<g fill="#840000" stroke="#840000" stroke-width=".25">
<path d="M194.3 142.5h2.5v.5h-2.5z"/>
<path d="M110.5 193.3h2.5v.5h-2.5z"/>
</g>
<path d="M217.2 24.1v137.2" fill="none" stroke="#0000c2" stroke-width=".18" stroke-dasharray="1.7 .6"/>
<g fill="none" stroke="#009600" stroke-width=".18">
<path d="M268 17.8h-6.4v12.7M275.6 17.8h5.1M280.7 16.5v14M49.5 36.8v5.1h-2.5v12.7h2.5M238.8 24.1v3.8h2.5M251.5 27.9h12.7M261.6 35.6h19.1M279.4 27.9h1.3M52.1 41.9v-1.3h7.6v5.1h21.6M54.6 41.9h2.5v12.7h-2.5v2.6M61 52.1v15.2h1.2M73.7 45.7v15.3"/>
<path d="M81.3 52.1h-21.6v3.8h-7.6v-1.3M110.5 52.1h7.6M110.5 45.7h7.6M152.4 50.8h53.3M195.6 50.8v73.7M228.6 50.8h16.5M241.3 48.3h3.8M241.3 47v72.4h3.8M241.3 58.4h3.8M245.1 53.3h-1.3v72.4M21.6 74.9h-1.3v1.3M34.3 62.2v1.3"/>
<path d="M34.3 71.1v1.3h-2.6M73.7 68.6v1.3h-1.3M152.4 71.1h53.3M152.4 61h53.3M185.4 71.1v53.4M190.5 61v63.5M228.6 71.1h16.5M228.6 61h16.5M241.3 78.7h3.8M241.3 68.6h3.8M243.8 63.5h1.3M243.8 73.7h1.3"/>
<path d="M110.5 92.7h7.6M110.5 86.4h7.6M152.4 91.4h53.3M152.4 81.3h53.3M175.3 91.4v33.1M180.3 81.3v43.2M228.6 91.4h16.5M228.6 81.3h16.5M241.3 99.1h3.8M241.3 88.9h3.8M243.8 94h1.3M243.8 83.8h1.3"/>
<path d="M111.8 119.4h6.3M111.8 116.8h2.5v12.7M152.4 111.8h53.3M152.4 101.6h53.3M165.1 111.8v12.7M170.2 101.6v22.9M228.6 111.8h16.5M228.6 101.6h16.5M241.3 109.2h3.8M243.8 104.1h1.3M243.8 114.3h1.3M111.8 124.5h6.3"/>
<path d="M111.8 121.9h6.3M111.8 127h6.3M152.4 121.9h53.3M160 121.9v2.6M160 132.1v1.3M165.1 132.1v1.3M170.2 132.1v1.3M175.3 132.1v1.3M180.3 132.1v1.3M185.4 132.1v1.3M190.5 132.1v1.3M195.6 132.1v1.3"/>
<path d="M228.6 121.9h16.5M243.8 138.4v1.3h1.3M243.8 124.5h1.3M94 148.6h2.5M94 153.7h2.5M96.5 143.5h-2.5v12.7M106.7 143.5h1.2M106.7 148.6h1.2M106.7 153.7h1.2M115.6 143.5h2.5M115.6 148.6h2.5M115.6 153.7h2.5"/>
<path d="M245.1 142.2h-1.3v1.3M264.2 146.1v1.2M35.6 172.7h2.5M35.6 170.2v5.1M53.3 172.7h2.6M55.9 170.2v5.1M67.3 175.3v1.2M35.6 180.3h20.3"/>
</g>
<path d="M21 69.2l1.2 1.3M22.2 69.2l-1.2 1.3M61.6 71.8l1.2 1.2M62.8 71.8l-1.2 1.2" fill="none" stroke="#000084" stroke-width=".18"/>
<g fill="none" stroke="#0000c2" stroke-width=".18">
<path d="M53.8 76.1h.6M53.9 75.6l.2 .3M53.9 76.2v.5M54.1 75.3l-.2 .4M54.1 75.9l-.2 .2M54.2 76.1v.7M54.2 75.5l-.1 .4M54.2 75.9l.2 .3M54.3 76.2l.1 .3M54.6 76.5l.7 .2M54.7 75.6h.5M54.7 75.6l-.3 .2"/>
<path d="M54.7 75.7l.7 .5M54.8 76.2l.3 .2M54.8 75.3l-.1 .3M55.1 75.6l-.3 .5-.3 .1M55.7 75.7h.5M55.8 75.8l.1 .6M56 75.4v.3M56.1 75.8v.7M56.2 76.4l-.5 .1M56.3 75.9h1M56.4 76.8v-.6h.8l-.1 .6M56.4 75.5v.3h.8v-.3"/>
<path d="M56.7 76.2v.6M56.8 75.9l-.1 .3M56.8 75.3v.5M57 76.2v.6M57.6 75.7h.5M57.9 75.3v1.5h-.3M58.1 76.7h.7M58.1 76.1l-.5 .1M58.2 75.9h.9M58.2 75.5v1M58.7 76.4l-.7 .1M58.7 75.5l.1 1.1"/>
<path d="M59 75.4l-.6 .1M59.1 76.5v.3l-.1-.1M59.4 75.7h.6M59.7 75.3v1.5h-.2M60 76.1l-.6 .1M60 75.6h1M60.5 75.3v.3M61.1 76.5l-.1 .3h-.2l-.1-.9h-.5v.7M61.9 75.6l-.3 .9-.2-.1 .2-.8h.5a.67 .67 0 0 1-.2 1.1M62.6 75.7h.5M62.9 75.3v1.5h-.2M63.1 76.1l-.5 .1"/>
<path d="M63.2 75.9h1M63.2 76.2h1M63.2 75.5h1M63.4 75.6l.1 .2M63.6 75.9l-.2 .6 .8 .3M63.7 75.3v.2M63.9 75.6v.2M64 76.2l-.3 .4-.5 .2M64.5 76.1h.6M64.5 75.6l.3 .2M64.6 76.3l-.1 .3M64.8 75.3l-.2 .4"/>
<path d="M64.8 75.8l-.2 .3M64.8 76.1v.7M64.9 75.9l.2 .3M65 75.5l-.2 .3M65.1 76.2v.3M65.2 75.5h.9M65.2 76.2v-.2h.8v.2M65.2 75.8h.8M65.4 76.2v.3l-.3 .3M65.6 75.3v.5M65.8 76.2v.6h.3v-.2M66.6 76.5h.4"/>
<path d="M66.7 75.4v1.1M67.1 75.5h.9l-.2 1.2M67.1 76.2v.3M67.1 75.8l-.7 .1M67.5 75.5a1.45 1.45 0 0 1-.6 1.3M67.5 76.8h.3M68.6 75.5v.7l.1-.2M69 75.5v.7l-.3 .5M69.6 75.8h.7M69.7 75.5h.6M69.9 76.8v-.6h1v.6M69.9 76.7h1"/>
<path d="M69.9 76.4h1M69.9 75.9l.3 .1M70 75.3v.5l-.3 .3M70.4 75.8h.7M70.4 75.5h.7M70.7 75.8l.4 .3M70.7 75.4v.4M70.7 75.8l-.2 .3M71.8 75.9l.4-.1-.5 1M71.9 76.4l.2-.2v.5h.2M71.9 75.5l.2 .1M18 86.3h1"/>
<path d="M30.8 84.7l.2 .1M31.5 83.5h-.6l-.1 .6 .2-.1M34.1 86.2h1M34.1 86.5h1M36.9 85.5l-.3 .9h.8M37.2 86v.8M37.8 85.7l.5-.1 .2 .3-.8 .9h.8M39.2 85.6h.1a.68 .68 0 0 1 .5 .6 .68 .68 0 0 1-.5 .6 .84 .84 0 0 1-.1-1.2zM40.2 86.8h.3v-.2a.54 .54 0 0 1-.2-.8 .54 .54 0 0 1 .7-.2 .58 .58 0 0 1-.1 1v.2h.3M170.3 152.2h.8l-.4 .5M170.9 152.7l.2 .3v.3l-.2 .2M172.6 153h1"/>
<path d="M183.6 151.3l.2 .2M184.2 150.2h-.6v.6l.2-.1M188.7 152.8h1M188.7 153.2h1M191.4 152.8l-.2-.3 .2-.3h.3l.2 .3-.2 .3M191.4 152.8l-.2 .2 .1 .4 .1 .1 .4-.1 .1-.1v-.3l-.2-.2M191.4 152.8h.3M192.6 152.3l.1-.1a.68 .68 0 0 1 .4 .7 .68 .68 0 0 1-.4 .6 .84 .84 0 0 1-.1-1.2zM193.6 153.5h.3v-.2a.54 .54 0 0 1-.3-.8 .54 .54 0 0 1 .8-.2 .58 .58 0 0 1-.1 1v.2h.3M80.5 175.2l.2 .4-.2 .7M82.2 175.9h1M93.3 173.2a.99 .99 0 0 0 0 1.1h.1"/>
<path d="M93.4 173.5l-.3 .3M99.5 175.7h1M99.5 176.1h1M102.3 175l-.3 .9h.8M102.6 175.5v.9M103.1 175.1h.8l-.4 .5 .4 .1v.5l-.2 .2-.6-.2M104.6 175.2l.1-.1a.68 .68 0 0 1 .4 .6 .68 .68 0 0 1-.4 .7 .84 .84 0 0 1-.1-1.2zM105.6 176.4h.3v-.3a.54 .54 0 0 1-.3-.7 .54 .54 0 0 1 .8-.2 .58 .58 0 0 1-.1 .9v.3h.3M242.3 162.7l.2 .4-.2 .8M244 163.4h1M254.9 161.9h.8M255.2 160.8l-.3 .2"/>
<path d="M261.3 163.3h1M261.3 163.6h1M263.8 162.8l.5-.2 .2 .4-.8 .9h.8M265.3 162.6l-.3 .9h.8M265.6 163.1v.8M266.1 162.6h.8l-.4 .5 .4 .2v.5l-.2 .1-.6-.1M267.4 163.9h.3v-.2a.54 .54 0 0 1-.3-.8 .54 .54 0 0 1 .8-.2 .58 .58 0 0 1-.1 1v.2h.3"/>
</g>
<g fill="none" stroke="#006464" stroke-width=".18">
<path d="M51.3 15.8l-.4 1.3M59.4 34.7l.2 .2 .3-.1M59.4 34.2l.2-.2h.2l.2 .2v.1l-.6 .1M258.9 34v.9M258.9 34.7v.1M287.2 34v.9M287.2 34.8h-.1M36.1 50.1l-.4 1.3M79 64.1h.8M181.9 129.2h.7M255.3 121.2h.7M49.4 168.2h.8l-.4 .5 .4 .1v.4l-.2 .3h-.4"/>
<path d="M50.6 168.2h.8l-.4 .5 .4 .1v.6l-.2 .1-.6-.1M58.6 164.4l-.4 1.3M69.1 161.9l-.4 1.2M129.8 176.3h.4l.1 .8M130.3 177l-.5 .1M130.3 176.6h-.5M131.4 176.3h-.4l-.2 .2 .1 .5h.5M131.4 175.8v1.3M154 176.3h.3l.1 .8M154.4 177l-.4 .1M154.4 176.6h-.4M155.5 176.3h-.3l-.3 .2 .2 .5h.4"/>
<path d="M155.5 175.8v1.3M129.8 189h.4l.1 .8M130.3 189.7l-.5 .1M130.3 189.3h-.5M131.4 188.5v1.3M131.4 189h-.4l-.2 .2 .1 .5h.5M154 189h.3l.1 .8M154.4 189.7l-.4 .1M154.4 189.3h-.4M155.5 189h-.3l-.3 .2 .2 .5h.4M155.5 188.5v1.3"/>
</g>
<g fill="#009600" stroke="#009600" stroke-width=".18">
<circle cx="280.7" cy="17.8" r=".46"/>
<circle cx="241.3" cy="58.4" r=".46"/>
<circle cx="243.8" cy="63.5" r=".46"/>
<circle cx="241.3" cy="48.3" r=".46"/>
<circle cx="261.6" cy="27.9" r=".46"/>
<circle cx="271.8" cy="35.6" r=".46"/>
<circle cx="280.7" cy="27.9" r=".46"/>
<circle cx="241.3" cy="88.9" r=".46"/>
<circle cx="241.3" cy="99.1" r=".46"/>
<circle cx="243.8" cy="104.1" r=".46"/>
<circle cx="241.3" cy="109.2" r=".46"/>
<circle cx="243.8" cy="114.3" r=".46"/>
<circle cx="243.8" cy="124.5" r=".46"/>
<circle cx="243.8" cy="94" r=".46"/>
<circle cx="195.6" cy="50.8" r=".46"/>
<circle cx="190.5" cy="61" r=".46"/>
<circle cx="185.4" cy="71.1" r=".46"/>
<circle cx="180.3" cy="81.3" r=".46"/>
<circle cx="243.8" cy="83.8" r=".46"/>
<circle cx="243.8" cy="73.7" r=".46"/>
<circle cx="241.3" cy="78.7" r=".46"/>
<circle cx="241.3" cy="68.6" r=".46"/>
<circle cx="175.3" cy="91.4" r=".46"/>
<circle cx="170.2" cy="101.6" r=".46"/>
<circle cx="165.1" cy="111.8" r=".46"/>
<circle cx="94" cy="153.7" r=".46"/>
<circle cx="35.6" cy="172.7" r=".46"/>
<circle cx="55.9" cy="172.7" r=".46"/>
<circle cx="45.7" cy="180.3" r=".46"/>
<circle cx="160" cy="121.9" r=".46"/>
<circle cx="94" cy="148.6" r=".46"/>
<circle cx="73.7" cy="45.7" r=".46"/>
<circle cx="61" cy="52.1" r=".46"/>
<circle cx="49.5" cy="41.9" r=".46"/>
<circle cx="54.6" cy="54.6" r=".46"/>
</g>
<g font-size="2.8" fill="#840000">
<text x="178" y="190.9">Title:</text>
<text x="187.7" y="190.9">PWM Board</text>
</g>
<g font-size="2.1" fill="#840000">
<text x="178" y="184">Sheet:</text>
<text x="178" y="186.7">File:</text>
<text x="184.1" y="186.7">PWMBoard.kicad_sch</text>
<text x="178" y="196.9">KiCad</text>
<text x="178" y="194.1">Size:</text>
<text x="184.7" y="194.1">A4</text>
<text x="185.7" y="196.9">E.D.A.</text>
<text x="193.3" y="196.9">9.0.0</text>
<text x="200" y="194.1">Date:</text>
<text x="207" y="194.1">2025-04-02</text>
<text x="263" y="194.3">Rev:</text>
<text x="263" y="196.9">Id:</text>
<text x="267.1" y="196.9">1/5</text>
<text x="269.4" y="194.3">ver1.1</text>
</g>
<g font-size="1.8" fill="#840000">
<text x="35" y="11.9">1</text>
<text x="85" y="11.9">2</text>
<text x="135" y="11.9">3</text>
<text x="185" y="11.9">4</text>
<text x="235" y="11.9">5</text>
<text x="285" y="11.9">6</text>
<text x="10.3" y="35.9">A</text>
<text x="10.3" y="85.9">B</text>
<text x="285.3" y="85.9">B</text>
<text x="10.3" y="135.9">C</text>
<text x="285.3" y="135.9">C</text>
<text x="99" y="145.6">R</text>
<text x="99" y="150.7">G</text>
<text x="99" y="155.8">B</text>
<text x="10.3" y="185.9">D</text>
<text x="285.3" y="185.9">D</text>
<text x="35" y="199.9">1</text>
<text x="85" y="199.9">2</text>
<text x="135" y="199.9">3</text>
<text x="185" y="199.9">4</text>
<text x="235" y="199.9">5</text>
<text x="285" y="199.9">6</text>
</g>
<g font-size="1.8" fill="#006464">
<text x="47.5" y="17.4">+5V</text>
<text x="269.8" y="12.3">D16</text>
<text x="271" y="14.8">D</text>
<text x="278.1" y="12.3">+5VA</text>
<text x="236.2" y="19.9">+5VA</text>
<text x="243.3" y="19.9">+BATT</text>
<text x="270.4" y="22.5">U8</text>
<text x="52.1" y="25">D6</text>
<text x="52.1" y="27.5">D</text>
<text x="267.2" y="28.8">IN</text>
<text x="268.3" y="25">TLV760</text>
<text x="272.5" y="28.8">OUT</text>
<text x="52.1" y="32.6">F2</text>
<text x="52.1" y="35.2">Polyfuse</text>
<text x="81.3" y="32.3">CAN</text>
<text x="118.1" y="32.3">MCU</text>
<text x="235.9" y="35.2">SolderJumper_3_Open 0.1u</text>
<text x="244.6" y="32.6">JP2</text>
<text x="255.4" y="32.6">C14</text>
<text x="272.6" y="32.5" transform="rotate(-90 272.6 32.5)">GND</text>
<text x="283.2" y="32.6">C13</text>
<text x="283.2" y="35.2">0.1u</text>
<text x="285.3" y="35.9">A</text>
<text x="269.2" y="41.5">GNDA</text>
<text x="43.1" y="47.9">J3</text>
<text x="82.7" y="46.6">CAN_H</text>
<text x="102" y="46.6">CAN_TX</text>
<text x="119.6" y="46.6">CAN_TX</text>
<text x="205.7" y="42.5">Isolator</text>
<text x="238.3" y="42.8">+BATT</text>
<text x="32.3" y="51.7">+5V</text>
<text x="41.6" y="50.4">CAN</text>
<text x="82.7" y="52.9">CAN_L</text>
<text x="101.7" y="52.9">CAN_RX</text>
<text x="119.6" y="52.9">CAN_RX</text>
<text x="146.1" y="51.7">LED1</text>
<text x="207.2" y="51.7">LED1</text>
<text x="221.2" y="51.7">LED1A</text>
<text x="252.7" y="50.4">J4</text>
<text x="252.7" y="52.9">LED1</text>
<text x="38.1" y="59.6">D17</text>
<text x="24" y="65">SW3B</text>
<text x="38.1" y="62.1">LED</text>
<text x="51.9" y="61.8">GNDD</text>
<text x="64.2" y="65">CAN_R</text>
<text x="64.7" y="62.5">SW3A</text>
<text x="76.2" y="64.4">R11</text>
<text x="81.3" y="65.8">File:</text>
<text x="86.5" y="65.8">PWMBoard_CAN.kicad_sch</text>
<text x="146.1" y="61.8">LED2</text>
<text x="207.2" y="61.8">LED2</text>
<text x="221.2" y="61.8">LED2A</text>
<text x="252.7" y="60.6">J5</text>
<text x="252.7" y="63.1">LED1</text>
<text x="23.6" y="67.5">CAN_R</text>
<text x="36.8" y="69.4">420</text>
<text x="36.8" y="66.9">R21</text>
<text x="76.2" y="66.9">120</text>
<text x="146.1" y="72">LED3</text>
<text x="207.2" y="72">LED3</text>
<text x="221.2" y="72">LED3A</text>
<text x="252.7" y="70.7">J6</text>
<text x="81.3" y="72.9">USB-UART</text>
<text x="252.7" y="73.3">LED1</text>
<text x="17.6" y="80.9">GNDD</text>
<text x="146.1" y="82.1">LED4</text>
<text x="207.2" y="82.1">LED4</text>
<text x="221.2" y="82.1">LED4A</text>
<text x="252.7" y="80.9">J7</text>
<text x="252.7" y="83.4">LED1</text>
<text x="101" y="87.2">UART_TX</text>
<text x="119.6" y="87.2">UART2_TX</text>
<text x="100.7" y="93.6">UART_RX</text>
<text x="119.6" y="93.6">UART2_RX</text>
<text x="146.1" y="92.3">LED5</text>
<text x="207.2" y="92.3">LED5</text>
<text x="221.2" y="92.3">LED5A</text>
<text x="252.7" y="91">J8</text>
<text x="252.7" y="93.6">LED1</text>
<text x="252.7" y="101.2">J9</text>
<text x="81.3" y="106.5">File:</text>
<text x="86.5" y="106.5">PWMBoard_USB-UART.kicad_sch</text>
<text x="146.1" y="102.5">LED6</text>
<text x="207.2" y="102.5">LED6</text>
<text x="221.2" y="102.5">LED6A</text>
<text x="252.7" y="103.7">LED1</text>
<text x="96.8" y="113.9">SW_Coded</text>
<text x="99.6" y="111.4">SW2</text>
<text x="146.1" y="112.6">LED7</text>
<text x="207.2" y="112.6">LED7</text>
<text x="221.2" y="112.6">LED7A</text>
<text x="252.7" y="111.4">J10</text>
<text x="252.7" y="113.9">LED1</text>
<text x="104.5" y="117.7">CM</text>
<text x="104.8" y="120.2">D0</text>
<text x="104.8" y="122.8">D1</text>
<text x="104.8" y="125.3">D2</text>
<text x="119.6" y="120.2">ID0</text>
<text x="119.6" y="122.8">ID1</text>
<text x="119.6" y="125.3">ID2</text>
<text x="146.1" y="122.8">LED8</text>
<text x="207.2" y="122.8">LED8</text>
<text x="221.2" y="122.8">LED8A</text>
<text x="252.7" y="121.5">J11</text>
<text x="252.7" y="124.1">LED1</text>
<text x="104.8" y="127.9">D3</text>
<text x="119.6" y="127.9">ID3</text>
<text x="163.8" y="132">LED</text>
<text x="163.8" y="129.5">D14</text>
<text x="168.9" y="132">LED</text>
<text x="168.9" y="129.5">D13</text>
<text x="174" y="132">LED</text>
<text x="174" y="129.5">D12</text>
<text x="179.1" y="132">LED</text>
<text x="179.1" y="129.5">D11</text>
<text x="184.2" y="132">LED</text>
<text x="184.2" y="129.5">D10</text>
<text x="189.2" y="129.5">D9</text>
<text x="189.2" y="132">LED</text>
<text x="194.3" y="129.5">D8</text>
<text x="194.3" y="132">LED</text>
<text x="199.4" y="129.5">D7</text>
<text x="199.4" y="132">LED</text>
<text x="205.7" y="131.9">File:</text>
<text x="211" y="131.9">PWMBoard_Isolator.kicad_sch</text>
<text x="241.3" y="130.7">GNDA</text>
<text x="100.2" y="135.5">U7</text>
<text x="111.6" y="134.2">GNDD</text>
<text x="162.6" y="136.8">R19</text>
<text x="167.6" y="136.8">R18</text>
<text x="172.7" y="136.8">R17</text>
<text x="177.8" y="136.8">R16</text>
<text x="182.9" y="136.8">R15</text>
<text x="188" y="136.8">R14</text>
<text x="193" y="136.8">R13</text>
<text x="198.1" y="136.8">R12</text>
<text x="240.8" y="135.5">+BATT</text>
<text x="261.6" y="134.2">+5VA</text>
<text x="97.4" y="138">LED_GRB</text>
<text x="109.8" y="143.1">R10</text>
<text x="109.8" y="140.6">600</text>
<text x="110.4" y="138">R9</text>
<text x="162.6" y="139.3">80</text>
<text x="167.6" y="139.3">80</text>
<text x="172.7" y="139.3">80</text>
<text x="177.8" y="139.3">80</text>
<text x="182.9" y="139.3">80</text>
<text x="188" y="139.3">80</text>
<text x="193" y="139.3">80</text>
<text x="198.1" y="139.3">80</text>
<text x="252.7" y="143.1">J12</text>
<text x="252.7" y="140.6">BATT</text>
<text x="268" y="143.4">D15</text>
<text x="109.8" y="145.6">300</text>
<text x="110.4" y="148.2">R8</text>
<text x="119.6" y="149.5">LED_G</text>
<text x="119.6" y="144.4">LED_R</text>
<text x="157.3" y="145.6">GNDDGNDDGNDDGNDDGNDDGNDDGNDDGNDD</text>
<text x="241.3" y="148.4">GNDA</text>
<text x="268" y="146">LED</text>
<text x="109.8" y="150.7">100</text>
<text x="119.6" y="154.5">LED_B</text>
<text x="266.7" y="150.7">R2</text>
<text x="266.7" y="153.3">243</text>
<text x="91.3" y="160.9">GNDD</text>
<text x="261.6" y="159.9">GNDA</text>
<text x="33.5" y="166">+5V</text>
<text x="44.3" y="167.2">U1</text>
<text x="52.9" y="166">+3.3V</text>
<text x="65.3" y="163.4">+5V</text>
<text x="39.7" y="169.8">TLV1117-33</text>
<text x="40.9" y="173.6">VI</text>
<text x="47.9" y="173.6">VO</text>
<text x="71.1" y="172.6">D1</text>
<text x="28.9" y="179.9">4.7u</text>
<text x="30.6" y="177.4">C1</text>
<text x="46.6" y="177.5" transform="rotate(-90 46.6 177.5)">GND</text>
<text x="58.4" y="177.4">C2</text>
<text x="58.4" y="179.9">4.7u</text>
<text x="69.9" y="179.9">R1</text>
<text x="71.1" y="175.2">LED</text>
<text x="114.3" y="174.9">H1</text>
<text x="114.3" y="177.4">MountingHole_Pad</text>
<text x="138.4" y="174.9">H2</text>
<text x="138.4" y="177.4">MountingHole_Pad</text>
<text x="43" y="185">GNDD</text>
<text x="69.9" y="182.5">430</text>
<text x="109.1" y="183.7">GNDD</text>
<text x="133.3" y="184">GNDA</text>
<text x="64.6" y="188.8">GNDD</text>
<text x="114.3" y="187.6">H3</text>
<text x="114.3" y="190.1">MountingHole_Pad</text>
<text x="138.4" y="187.6">H4</text>
<text x="138.4" y="190.1">MountingHole_Pad</text>
<text x="109.1" y="196.4">GNDD</text>
<text x="133.3" y="196.7">GNDA</text>
</g>
<g font-size="1.8" fill="#a90000">
<text x="241.9" y="27.7">1</text>
<text x="246.1" y="26.1" transform="rotate(-90 246.1 26.1)">2</text>
<text x="249.5" y="27.7">3</text>
<text x="264.7" y="27.7">2</text>
<text x="277.4" y="27.7">1</text>
<text x="271.5" y="35" transform="rotate(-90 271.5 35)">3</text>
<text x="49.3" y="44.5" transform="rotate(-90 49.3 44.5)">1</text>
<text x="51.8" y="44.5" transform="rotate(-90 51.8 44.5)">3</text>
<text x="54.4" y="44.5" transform="rotate(-90 54.4 44.5)">5</text>
<text x="49.3" y="53.4" transform="rotate(-90 49.3 53.4)">2</text>
<text x="51.8" y="53.4" transform="rotate(-90 51.8 53.4)">4</text>
<text x="54.4" y="53.4" transform="rotate(-90 54.4 53.4)">6</text>
<text x="246.3" y="48">1</text>
<text x="246.3" y="50.5">2</text>
<text x="246.3" y="53.1">3</text>
<text x="246.3" y="58.2">1</text>
<text x="246.3" y="60.7">2</text>
<text x="246.3" y="63.2">3</text>
<text x="22.2" y="69.6">4</text>
<text x="62.8" y="67.1">3</text>
<text x="70.4" y="69.6">2</text>
<text x="246.3" y="68.3">1</text>
<text x="246.3" y="70.9">2</text>
<text x="22.2" y="74.7">6</text>
<text x="29.8" y="72.1">5</text>
<text x="62.8" y="72.1">1</text>
<text x="246.3" y="73.4">3</text>
<text x="246.3" y="78.5">1</text>
<text x="246.3" y="81">2</text>
<text x="246.3" y="83.6">3</text>
<text x="246.3" y="88.6">1</text>
<text x="246.3" y="91.2">2</text>
<text x="246.3" y="93.7">3</text>
<text x="246.3" y="98.8">1</text>
<text x="246.3" y="101.3">2</text>
<text x="246.3" y="103.9">3</text>
<text x="246.3" y="109">1</text>
<text x="246.3" y="111.5">2</text>
<text x="109.1" y="116.6">1</text>
<text x="109.1" y="119.1">2</text>
<text x="246.3" y="119.1">1</text>
<text x="246.3" y="114">3</text>
<text x="109.1" y="121.7">3</text>
<text x="109.1" y="124.2">4</text>
<text x="246.3" y="121.7">2</text>
<text x="246.3" y="124.2">3</text>
<text x="109.1" y="126.7">5</text>
<text x="97.1" y="143.3">5</text>
<text x="104.7" y="143.3">2</text>
<text x="246.3" y="142">1</text>
<text x="246.3" y="139.4">2</text>
<text x="97.1" y="148.3">4</text>
<text x="104.7" y="148.3">3</text>
<text x="97.1" y="153.4">6</text>
<text x="104.7" y="153.4">1</text>
<text x="38.7" y="172.5">3</text>
<text x="51.4" y="172.5">2</text>
<text x="45.5" y="179.8" transform="rotate(-90 45.5 179.8)">1</text>
</g>
<g font-size="1.8" fill="#0000c2">
<text x="14.6" y="83">Vcc</text>
<text x="19" y="83">=</text>
<text x="21.8" y="83">5V</text>
<text x="14.6" y="85.1">Vf</text>
<text x="14.6" y="87.1">(5</text>
<text x="17.6" y="85.1">=</text>
<text x="20.3" y="85.1">2.9V,</text>
<text x="20.6" y="87.1">2.9)</text>
<text x="25.6" y="87.1">/</text>
<text x="26.2" y="85.1">If</text>
<text x="28.1" y="87.1">0.005</text>
<text x="28.7" y="85.1">=</text>
<text x="31.5" y="85.1">5mA</text>
<text x="167.4" y="149.7">Vcc</text>
<text x="171.8" y="149.7">=</text>
<text x="174.6" y="149.7">3.3V</text>
<text x="167.4" y="151.7">Vf</text>
<text x="167.4" y="153.8">(3.3</text>
<text x="170.4" y="151.7">=</text>
<text x="173.1" y="151.7">2.9V,</text>
<text x="175.2" y="153.8">2.9)</text>
<text x="179" y="151.7">If</text>
<text x="180.2" y="153.8">/</text>
<text x="181.5" y="151.7">=</text>
<text x="182.7" y="153.8">0.005</text>
<text x="184.2" y="151.7">5mA</text>
<text x="238.8" y="160.1">Vcc</text>
<text x="243.2" y="160.1">=</text>
<text x="245.9" y="160.1">5.0V</text>
<text x="238.8" y="162.2">Vf</text>
<text x="238.8" y="164.2">(5.0</text>
<text x="241.7" y="162.2">=</text>
<text x="244.5" y="162.2">2.2V,</text>
<text x="246.5" y="164.2">2.2)</text>
<text x="250.4" y="162.2">If</text>
<text x="251.6" y="164.2">/</text>
<text x="252.9" y="162.2">=</text>
<text x="254.1" y="164.2">0.0115</text>
<text x="255.6" y="162.2">11.5mA</text>
<text x="77" y="172.6">Vcc</text>
<text x="81.4" y="172.6">=</text>
<text x="84.1" y="172.6">5.0V</text>
<text x="77" y="174.6">Vf</text>
<text x="77" y="176.6">(5.0</text>
<text x="79.9" y="174.6">=</text>
<text x="82.7" y="174.6">2.2V,</text>
<text x="84.7" y="176.6">2.2)</text>
<text x="88.6" y="174.6">If</text>
<text x="89.8" y="176.6">/</text>
<text x="91.1" y="174.6">=</text>
<text x="92.3" y="176.6">0.0065</text>
<text x="93.8" y="174.6">6.5mA</text>
</g>
<g font-size="1.8" fill="#725600">
<text x="118.1" y="164.9">File:</text>
<text x="123.3" y="164.9">PWMBoard_MCU.kicad_sch</text>
</g>
</svg>
